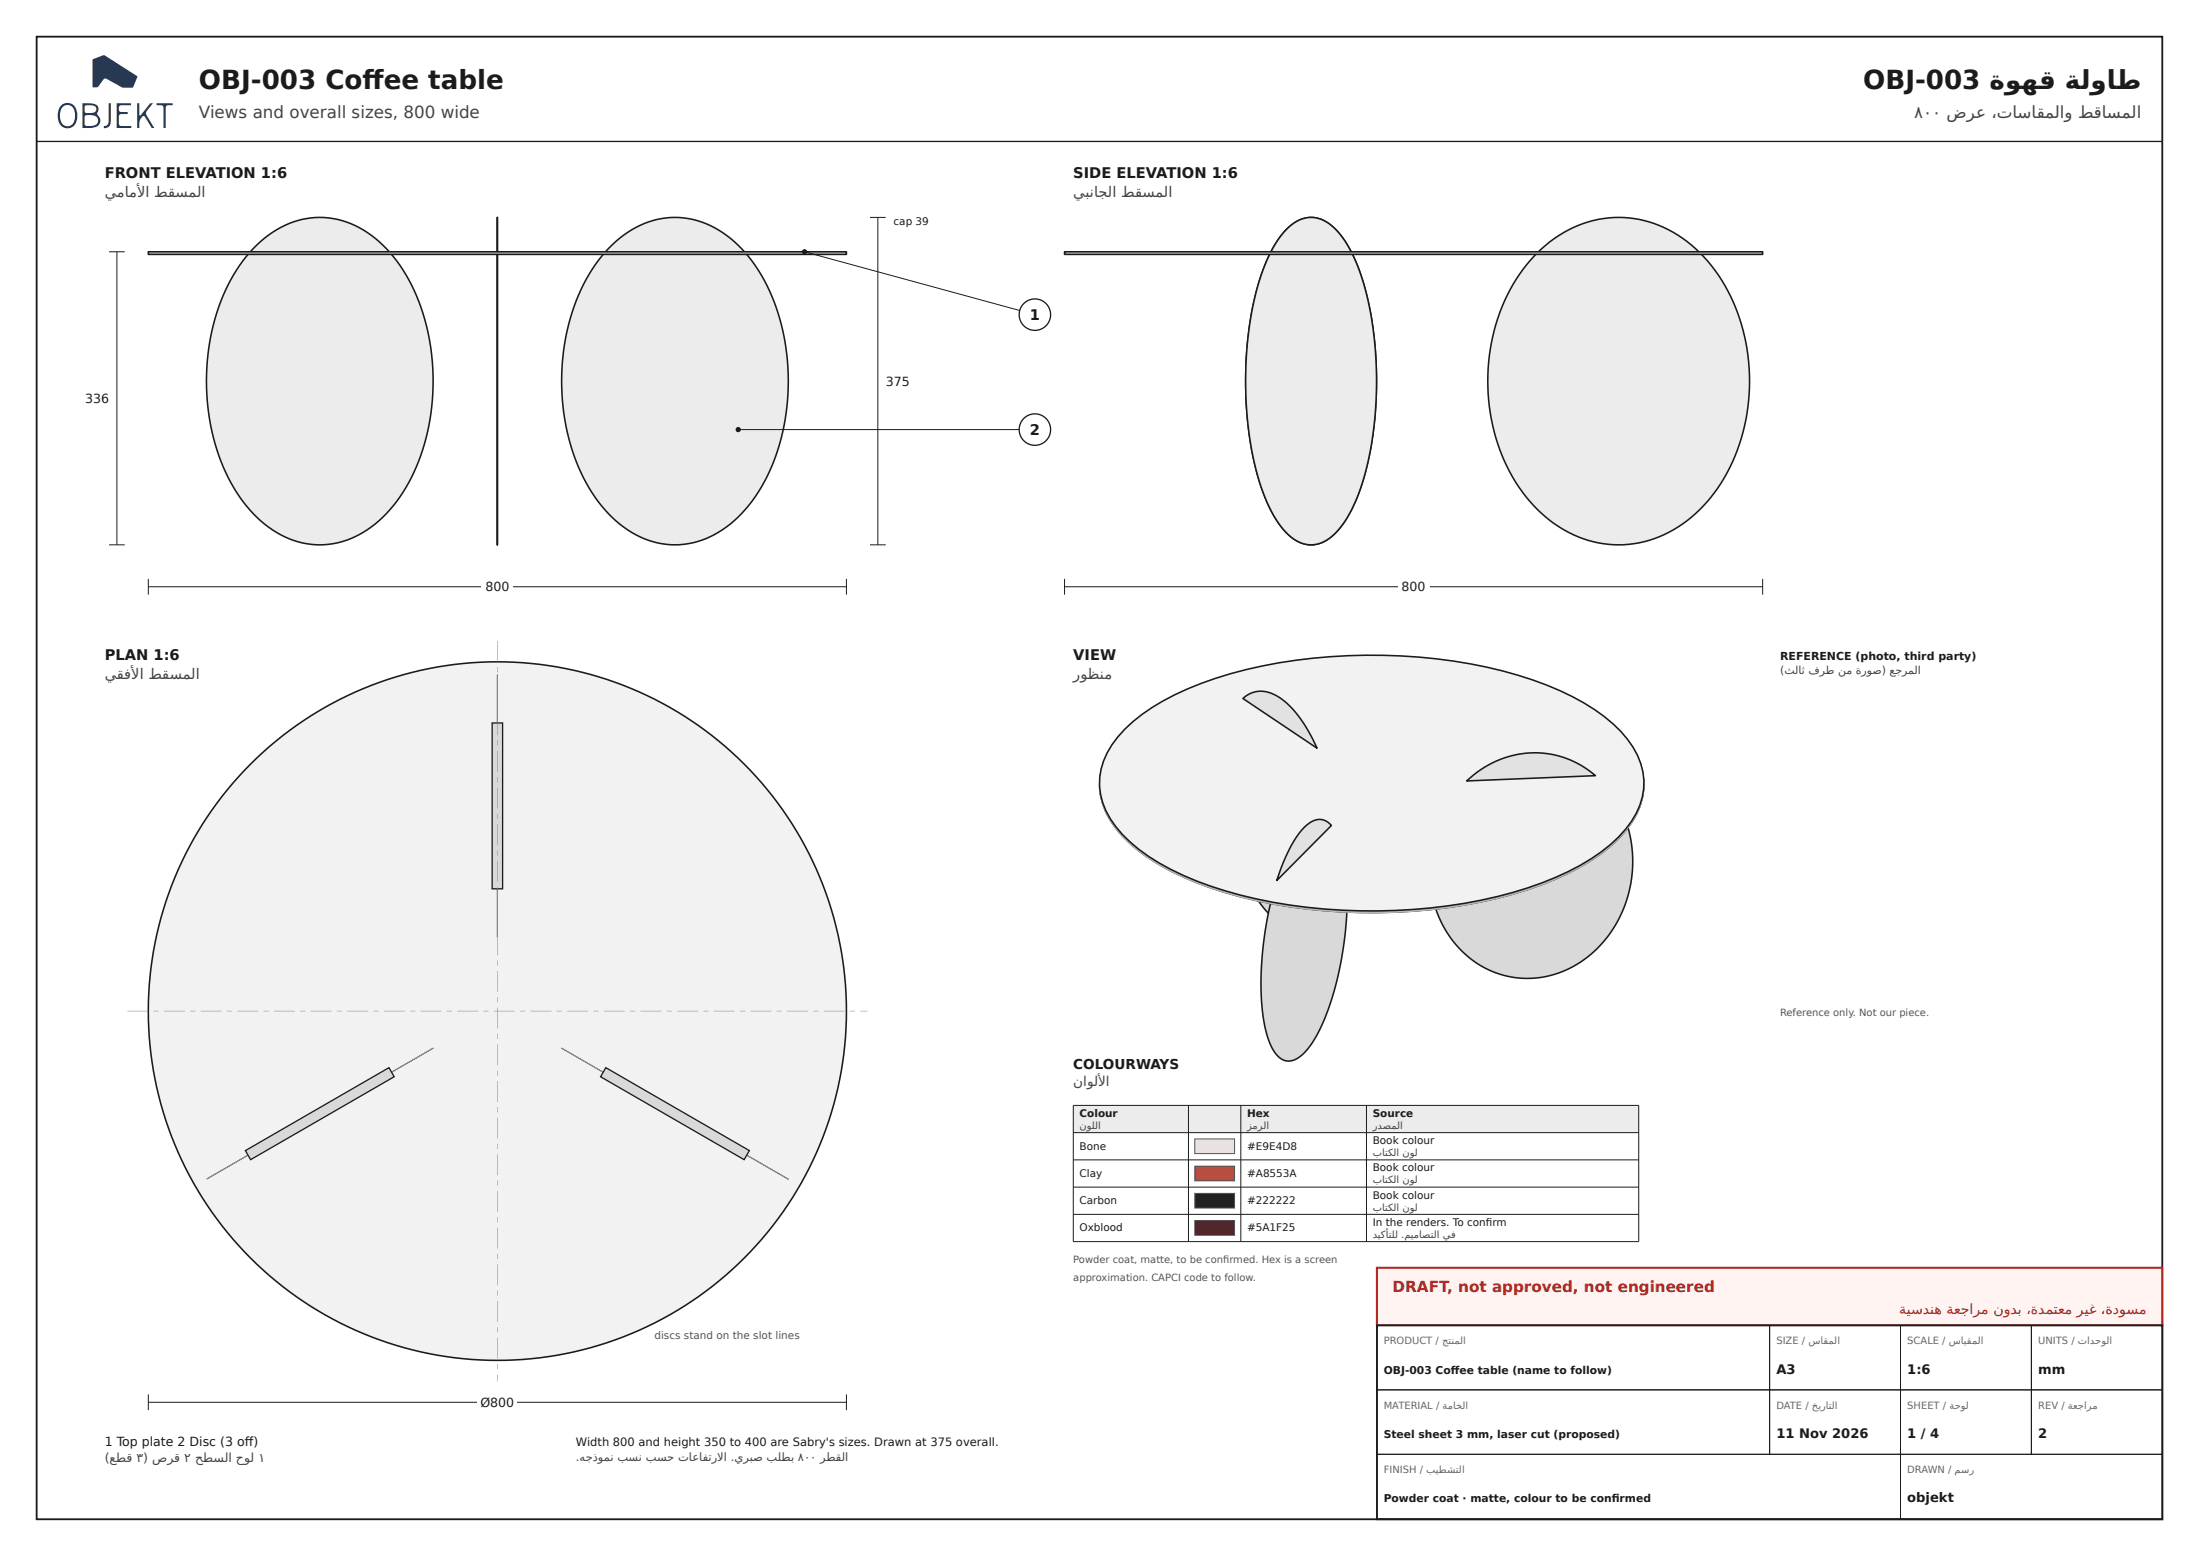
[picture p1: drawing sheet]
<svg xmlns="http://www.w3.org/2000/svg" width="420mm" height="297mm" viewBox="0 0 420 297" stroke-linecap="round" stroke-linejoin="round" font-family="sans-serif">
<path d="M7 7h406v283h-406z" fill="none" stroke="#1b1b1b" stroke-width=".35"/>
<path d="M17.7 11.4l2-.9 .3 .1 6.2 4-.8 2.1h-2l-3.2-1.7-.4 .1-1.1 1.5-.9 .1-.1-.2zM11.8 20.6a2.86 2.86 0 0 0 .3 3.3 1.39 1.39 0 0 0 2.2-1.2 2.12 2.12 0 0 0-1-2.6 1.31 1.31 0 0 0-1.5 .5zM11.5 20.3a1.8 1.8 0 0 1 2-.6 1.8 1.8 0 0 1 1.2 1.7 2.49 2.49 0 0 1-1.3 3 1.82 1.82 0 0 1-2.3-1.6 3.3 3.3 0 0 1 .4-2.5zM16.2 22.1v1.8a2.21 2.21 0 0 0 2.5-.5 1.01 1.01 0 0 0-1-1.4 1.76 1.76 0 0 0-1.5 .1zM16.2 20.2v1.2l.8 .2a1.08 1.08 0 0 0 1.4-.8 .74 .74 0 0 0-.9-.7h-.9zM15.7 19.7a4.2 4.2 0 0 1 2.8 .4 1.4 1.4 0 0 1 0 1.6l.1 .2a1.38 1.38 0 0 1 .5 1.6 1.38 1.38 0 0 1-1.4 .9h-2zM20.8 19.7h.4v3.4a1.16 1.16 0 0 1-1.4 1.4v-.4l.7-.2 .2-.3zM22.3 19.7h2.7v.4h-1.8a.67 .67 0 0 0-.5 .6 .67 .67 0 0 0 .5 .7h1.2v.4h-1.2l-.4 .2v1.8l.4 .3h1.9v.3h-2.8zM26.2 19.7h.4l.1 2.4 2-2.4h.5l-1.1 1.4-.2 .5 1.6 2.8h-.5l-1.3-2-.3-.3-.3 .2-.4 .7-.1 1.4h-.4zM29.9 19.7h3.1v.4h-.9l-.4 .2-.1 4.1h-.4v-4.1l-.5-.2h-.8z" fill-rule="evenodd" fill="#263a5a"/>
<path d="M7 27h406" fill="none" stroke="#1b1b1b" stroke-width=".25"/>
<path d="M95 41.5v62.5z" fill="none" stroke="#1b1b1b" stroke-width=".3"/>
<path d="M48.3 47.5a17.1 17.1 0 0 1 15.3-5.8 20.5 20.5 0 0 1 13.4 9.8 42 42 0 0 1 4.4 32.1 30.4 30.4 0 0 1-10.5 17 16 16 0 0 1-20.4-.6 32 32 0 0 1-10.3-18.8 41.8 41.8 0 0 1 5-29.7l1.2-1.7z" fill="#ececec"/>
<path d="M48.3 47.5a17.1 17.1 0 0 1 15.3-5.8 20.5 20.5 0 0 1 13.4 9.8 42 42 0 0 1 4.4 32.1 30.4 30.4 0 0 1-10.5 17 16 16 0 0 1-20.4-.6 32 32 0 0 1-10.3-18.8 41.8 41.8 0 0 1 5-29.7l1.2-1.7z" fill="none" stroke="#1b1b1b" stroke-width=".3"/>
<path d="M116.9 46.8a16.4 16.4 0 0 1 17.1-4.4 23.2 23.2 0 0 1 12.4 12 42.6 42.6 0 0 1-1 38.6 21.3 21.3 0 0 1-13.1 10.6 16.6 16.6 0 0 1-15.4-4.9 34.5 34.5 0 0 1-9.4-21.1 40.7 40.7 0 0 1 6.1-26.9l1.3-1.7z" fill="#ececec"/>
<path d="M116.9 46.8a16.4 16.4 0 0 1 17.1-4.4 23.2 23.2 0 0 1 12.4 12 42.6 42.6 0 0 1-1 38.6 21.3 21.3 0 0 1-13.1 10.6 16.6 16.6 0 0 1-15.4-4.9 34.5 34.5 0 0 1-9.4-21.1 40.7 40.7 0 0 1 6.1-26.9l1.3-1.7z" fill="none" stroke="#1b1b1b" stroke-width=".3"/>
<path d="M28.3 48.1h133.4v.5h-133.4z" fill="#cfcfcf"/>
<path d="M28.3 48.1h133.4v.5h-133.4z" fill="none" stroke="#1b1b1b" stroke-width=".3"/>
<path d="M28.3 112h133.4M28.3 110.5v3M161.7 110.5v3" fill="none" stroke="#1b1b1b" stroke-width=".19"/>
<path d="M92 110.2h6v3.4h-6z" fill="#fff"/>
<path d="M20.8 48.1h3M22.3 48.1v55.9M153.7 48.1l44 12M166.2 41.5h3M167.7 41.5v62.5M20.8 104h3M166.2 104h3" fill="none" stroke="#1b1b1b" stroke-width=".19"/>
<circle cx="153.7" cy="48.1" r=".5" fill="#1b1b1b"/>
<circle cx="197.7" cy="60.1" r="3" fill="#fff"/>
<circle cx="197.7" cy="60.1" r="3" fill="none" stroke="#1b1b1b" stroke-width=".25"/>
<path d="M141 82h56.7" fill="none" stroke="#1b1b1b" stroke-width=".19"/>
<circle cx="141" cy="82" r=".5" fill="#1b1b1b"/>
<circle cx="197.7" cy="82" r="3" fill="#fff"/>
<circle cx="197.7" cy="82" r="3" fill="none" stroke="#1b1b1b" stroke-width=".25"/>
<circle cx="95" cy="193" r="66.7" fill="#f2f2f2"/>
<circle cx="95" cy="193" r="66.7" fill="none" stroke="#1b1b1b" stroke-width=".3"/>
<path d="M95 128.8v50z" fill="none" stroke="#888" stroke-width=".2"/>
<path d="M94 138h2v31.7h-2z" fill="#d9d9d9"/>
<path d="M94 138h2v31.7h-2z" fill="none" stroke="#1b1b1b" stroke-width=".25"/>
<path d="M39.4 225.1l43.3-25z" fill="none" stroke="#888" stroke-width=".2"/>
<path d="M46.9 219.6l27.4-15.8 1 1.7-27.4 15.9z" fill="#d9d9d9"/>
<path d="M46.9 219.6l27.4-15.8 1 1.7-27.4 15.9z" fill="none" stroke="#1b1b1b" stroke-width=".25"/>
<path d="M107.3 200.1l43.3 25z" fill="none" stroke="#888" stroke-width=".2"/>
<path d="M115.7 203.8l27.4 15.8-1 1.8-27.4-15.9z" fill="#d9d9d9"/>
<path d="M115.7 203.8l27.4 15.8-1 1.8-27.4-15.9z" fill="none" stroke="#1b1b1b" stroke-width=".25"/>
<g fill="#888">
<path d="M24.3 192.9h4v.1h-4zM29.3 192.9h1v.1h-1zM31.3 192.9h4v.1h-4zM36.3 192.9h1v.1h-1zM38.3 192.9h4v.1h-4zM43.3 192.9h1v.1h-1zM45.3 192.9h4v.1h-4zM50.3 192.9h1v.1h-1zM52.3 192.9h4v.1h-4zM57.3 192.9h1v.1h-1zM59.3 192.9h4v.1h-4zM64.3 192.9h1v.1h-1zM66.3 192.9h4v.1h-4zM71.3 192.9h1v.1h-1zM73.3 192.9h4v.1h-4zM78.3 192.9h1v.1h-1zM80.3 192.9h4v.1h-4zM85.3 192.9h1v.1h-1zM87.3 192.9h4v.1h-4zM92.3 192.9h1v.1h-1zM94.3 192.9h4v.1h-4zM99.3 192.9h1v.1h-1zM101.3 192.9h4v.1h-4zM106.3 192.9h1v.1h-1zM108.3 192.9h4v.1h-4zM113.3 192.9h1v.1h-1zM115.3 192.9h4v.1h-4zM120.3 192.9h1v.1h-1zM122.3 192.9h4v.1h-4zM127.3 192.9h1v.1h-1zM129.3 192.9h4v.1h-4zM134.3 192.9h1v.1h-1zM136.3 192.9h4v.1h-4zM141.3 192.9h1v.1h-1zM143.3 192.9h4v.1h-4zM148.3 192.9h1v.1h-1zM150.3 192.9h4v.1h-4zM155.3 192.9h1v.1h-1zM157.3 192.9h4v.1h-4zM162.3 192.9h1v.1h-1zM164.3 192.9h1.4v.1h-1.4z"/>
<path d="M94.9 122.3h.1v4h-.1zM94.9 127.3h.1v1h-.1zM94.9 129.3h.1v4h-.1zM94.9 134.3h.1v1h-.1zM94.9 136.3h.1v4h-.1zM94.9 141.3h.1v1h-.1zM94.9 143.3h.1v4h-.1zM94.9 148.3h.1v1h-.1zM94.9 150.3h.1v4h-.1zM94.9 155.3h.1v1h-.1zM94.9 157.3h.1v4h-.1zM94.9 162.3h.1v1h-.1zM94.9 164.3h.1v4h-.1zM94.9 169.3h.1v1h-.1zM94.9 171.3h.1v4h-.1zM94.9 176.3h.1v1h-.1zM94.9 178.3h.1v4h-.1zM94.9 183.3h.1v1h-.1zM94.9 185.3h.1v4h-.1zM94.9 190.3h.1v1h-.1zM94.9 192.3h.1v4h-.1zM94.9 197.3h.1v1h-.1zM94.9 199.3h.1v4h-.1zM94.9 204.3h.1v1h-.1zM94.9 206.3h.1v4h-.1zM94.9 211.3h.1v1h-.1zM94.9 213.3h.1v4h-.1zM94.9 218.3h.1v1h-.1zM94.9 220.3h.1v4h-.1zM94.9 225.3h.1v1h-.1zM94.9 227.3h.1v4h-.1zM94.9 232.3h.1v1h-.1zM94.9 234.3h.1v4h-.1zM94.9 239.3h.1v1h-.1zM94.9 241.3h.1v4h-.1zM94.9 246.3h.1v1h-.1zM94.9 248.3h.1v4h-.1zM94.9 253.3h.1v1h-.1zM94.9 255.3h.1v4h-.1zM94.9 260.3h.1v1h-.1zM94.9 262.3h.1v1.4h-.1z"/>
</g>
<path d="M28.3 267.7h133.4M28.3 266.2v3M161.7 266.2v3" fill="none" stroke="#1b1b1b" stroke-width=".19"/>
<path d="M91.3 265.9h7.4v3.3h-7.4z" fill="#fff"/>
<path d="M245.6 43.9a6 6 0 0 1 7.3-1.8 15 15 0 0 1 6 7.7 61.9 61.9 0 0 1 4 25.4 56.7 56.7 0 0 1-4.4 21.3 14.4 14.4 0 0 1-5.6 6.9 5.7 5.7 0 0 1-6.8-1.3 25.6 25.6 0 0 1-6.1-12 71.4 71.4 0 0 1 .9-37.6 23.4 23.4 0 0 1 4.7-8.6z" fill="#ececec"/>
<path d="M245.6 43.9a6 6 0 0 1 7.3-1.8 15 15 0 0 1 6 7.7 61.9 61.9 0 0 1 4 25.4 56.7 56.7 0 0 1-4.4 21.3 14.4 14.4 0 0 1-5.6 6.9 5.7 5.7 0 0 1-6.8-1.3 25.6 25.6 0 0 1-6.1-12 71.4 71.4 0 0 1 .9-37.6 23.4 23.4 0 0 1 4.7-8.6z" fill="none" stroke="#1b1b1b" stroke-width=".3"/>
<path d="M293.7 48.2a21.2 21.2 0 0 1 23.2-5.2 27.8 27.8 0 0 1 15 16.7 37.4 37.4 0 0 1-4.4 34.3 22.7 22.7 0 0 1-20.3 9.9 24 24 0 0 1-17.7-11.8 37.5 37.5 0 0 1 .7-39.6l1.3-1.8z" fill="#ececec"/>
<path d="M293.7 48.2a21.2 21.2 0 0 1 23.2-5.2 27.8 27.8 0 0 1 15 16.7 37.4 37.4 0 0 1-4.4 34.3 22.7 22.7 0 0 1-20.3 9.9 24 24 0 0 1-17.7-11.8 37.5 37.5 0 0 1 .7-39.6l1.3-1.8z" fill="none" stroke="#1b1b1b" stroke-width=".3"/>
<path d="M245.6 43.9a6 6 0 0 1 7.3-1.8 15 15 0 0 1 6 7.7 61.9 61.9 0 0 1 4 25.4 56.7 56.7 0 0 1-4.4 21.3 14.4 14.4 0 0 1-5.6 6.9 5.7 5.7 0 0 1-6.8-1.3 25.6 25.6 0 0 1-6.1-12 71.4 71.4 0 0 1 .9-37.6 23.4 23.4 0 0 1 4.7-8.6z" fill="#ececec"/>
<path d="M245.6 43.9a6 6 0 0 1 7.3-1.8 15 15 0 0 1 6 7.7 61.9 61.9 0 0 1 4 25.4 56.7 56.7 0 0 1-4.4 21.3 14.4 14.4 0 0 1-5.6 6.9 5.7 5.7 0 0 1-6.8-1.3 25.6 25.6 0 0 1-6.1-12 71.4 71.4 0 0 1 .9-37.6 23.4 23.4 0 0 1 4.7-8.6z" fill="none" stroke="#1b1b1b" stroke-width=".3"/>
<path d="M203.3 48.1h133.4v.5h-133.4z" fill="#cfcfcf"/>
<path d="M203.3 48.1h133.4v.5h-133.4z" fill="none" stroke="#1b1b1b" stroke-width=".3"/>
<path d="M203.3 112h133.4M203.3 110.5v3M336.7 110.5v3" fill="none" stroke="#1b1b1b" stroke-width=".19"/>
<path d="M267 110.2h6v3.4h-6z" fill="#fff"/>
<path d="M237.2 133.5l.2-.2 14.2 9.5a47.1 47.1 0 0 1 3.5 25.7 12.6 12.6 0 0 1-4.1 8 5.4 5.4 0 0 1-6.5-.3 23.6 23.6 0 0 1-7.6-10.8 46 46 0 0 1-2.9-25.2 13.8 13.8 0 0 1 3.2-6.7z" fill="#d9d9d9"/>
<path d="M237.2 133.5l.2-.2 14.2 9.5a47.1 47.1 0 0 1 3.5 25.7 12.6 12.6 0 0 1-4.1 8 5.4 5.4 0 0 1-6.5-.3 23.6 23.6 0 0 1-7.6-10.8 46 46 0 0 1-2.9-25.2 13.8 13.8 0 0 1 3.2-6.7z" fill="none" stroke="#1b1b1b" stroke-width=".3"/>
<path d="M279.8 149.4l.3-.3 24.6-1a22.6 22.6 0 0 1 5 26.2 20 20 0 0 1-19.6 12.4 19.1 19.1 0 0 1-16.4-14.9 23.7 23.7 0 0 1 6.1-22.4z" fill="#d9d9d9"/>
<path d="M279.8 149.4l.3-.3 24.6-1a22.6 22.6 0 0 1 5 26.2 20 20 0 0 1-19.6 12.4 19.1 19.1 0 0 1-16.4-14.9 23.7 23.7 0 0 1 6.1-22.4z" fill="none" stroke="#1b1b1b" stroke-width=".3"/>
<path d="M254.3 157.6a15.3 15.3 0 0 1 2.7 8 63.1 63.1 0 0 1-4.8 30.6l-.3 .6a11.2 11.2 0 0 1-4.7 5.5 3.1 3.1 0 0 1-3.9-1.7 23.9 23.9 0 0 1-2.4-11.2 68.1 68.1 0 0 1 3-21.3z" fill="#d9d9d9"/>
<path d="M254.3 157.6a15.3 15.3 0 0 1 2.7 8 63.1 63.1 0 0 1-4.8 30.6l-.3 .6a11.2 11.2 0 0 1-4.7 5.5 3.1 3.1 0 0 1-3.9-1.7 23.9 23.9 0 0 1-2.4-11.2 68.1 68.1 0 0 1 3-21.3z" fill="none" stroke="#1b1b1b" stroke-width=".3"/>
<path d="M214.9 139.5a44 44 0 0 1 17.3-9.7 103.4 103.4 0 0 1 57.7-.6 47.8 47.8 0 0 1 18.2 9.3 16.1 16.1 0 0 1 5.9 10.8 14.3 14.3 0 0 1-4.9 10.8 44 44 0 0 1-17.3 9.7 102.7 102.7 0 0 1-60.6-.3 41.9 41.9 0 0 1-16.8-9.9 13.5 13.5 0 0 1-4.1-12.4 16 16 0 0 1 4.6-7.7z" fill="#bdbdbd"/>
<path d="M214.9 139.5a44 44 0 0 1 17.3-9.7 103.4 103.4 0 0 1 57.7-.6 47.8 47.8 0 0 1 18.2 9.3 16.1 16.1 0 0 1 5.9 10.8 14.3 14.3 0 0 1-4.9 10.8 44 44 0 0 1-17.3 9.7 102.7 102.7 0 0 1-60.6-.3 41.9 41.9 0 0 1-16.8-9.9 13.5 13.5 0 0 1-4.1-12.4 16 16 0 0 1 4.6-7.7z" fill="none" stroke="#1b1b1b" stroke-width=".25"/>
<path d="M214.9 139.2l1.5-1.5v.4l-1.5 1.4z" fill="#bdbdbd"/>
<path d="M214.9 139.2l1.5-1.5v.4l-1.5 1.4z" fill="none" stroke="#bdbdbd" stroke-width=".19"/>
<path d="M214.9 139.2v.3l-1.4 1.5v-.4z" fill="#bdbdbd"/>
<path d="M214.9 139.2v.3l-1.4 1.5v-.4z" fill="none" stroke="#bdbdbd" stroke-width=".19"/>
<path d="M213.5 140.6v.4l-1.1 1.5v-.4z" fill="#bdbdbd"/>
<path d="M213.5 140.6v.4l-1.1 1.5v-.4z" fill="none" stroke="#bdbdbd" stroke-width=".19"/>
<path d="M212.4 142.1v.4l-.9 1.5v-.3z" fill="#bdbdbd"/>
<path d="M212.4 142.1v.4l-.9 1.5v-.3z" fill="none" stroke="#bdbdbd" stroke-width=".19"/>
<path d="M211.5 143.7v.3l-.7 1.6v-.4z" fill="#bdbdbd"/>
<path d="M211.5 143.7v.3l-.7 1.6v-.4z" fill="none" stroke="#bdbdbd" stroke-width=".19"/>
<path d="M210.8 145.2l-.5 2z" fill="#bdbdbd"/>
<path d="M210.8 145.2l-.5 2z" fill="none" stroke="#bdbdbd" stroke-width=".19"/>
<path d="M210.3 146.8l-.3 1.9z" fill="#bdbdbd"/>
<path d="M210.3 146.8l-.3 1.9z" fill="none" stroke="#bdbdbd" stroke-width=".19"/>
<path d="M210 148.4v1.9z" fill="#bdbdbd"/>
<path d="M210 148.4v1.9z" fill="none" stroke="#bdbdbd" stroke-width=".19"/>
<path d="M210 150l.2 1.9z" fill="#bdbdbd"/>
<path d="M210 150l.2 1.9z" fill="none" stroke="#bdbdbd" stroke-width=".19"/>
<path d="M210.2 151.6l.4 1.9z" fill="#bdbdbd"/>
<path d="M210.2 151.6l.4 1.9z" fill="none" stroke="#bdbdbd" stroke-width=".19"/>
<path d="M210.6 153.2l.6 1.6v.3l-.6-1.6z" fill="#bdbdbd"/>
<path d="M210.6 153.2l.6 1.6v.3l-.6-1.6z" fill="none" stroke="#bdbdbd" stroke-width=".19"/>
<path d="M211.2 154.8l.9 1.5v.3l-.9-1.5z" fill="#bdbdbd"/>
<path d="M211.2 154.8l.9 1.5v.3l-.9-1.5z" fill="none" stroke="#bdbdbd" stroke-width=".19"/>
<path d="M212.1 156.3l1 1.5v.4l-1-1.6z" fill="#bdbdbd"/>
<path d="M212.1 156.3l1 1.5v.4l-1-1.6z" fill="none" stroke="#bdbdbd" stroke-width=".19"/>
<path d="M213.1 157.8l1.3 1.5v.3l-1.3-1.4z" fill="#bdbdbd"/>
<path d="M213.1 157.8l1.3 1.5v.3l-1.3-1.4z" fill="none" stroke="#bdbdbd" stroke-width=".19"/>
<path d="M214.4 159.3l1.5 1.4v.4l-1.5-1.5z" fill="#bdbdbd"/>
<path d="M214.4 159.3l1.5 1.4v.4l-1.5-1.5z" fill="none" stroke="#bdbdbd" stroke-width=".19"/>
<path d="M215.9 160.7l1.6 1.4v.4l-1.6-1.4z" fill="#bdbdbd"/>
<path d="M215.9 160.7l1.6 1.4v.4l-1.6-1.4z" fill="none" stroke="#bdbdbd" stroke-width=".19"/>
<path d="M217.5 162.1l1.9 1.4v.3l-1.9-1.3z" fill="#bdbdbd"/>
<path d="M217.5 162.1l1.9 1.4v.3l-1.9-1.3z" fill="none" stroke="#bdbdbd" stroke-width=".19"/>
<path d="M219.4 163.5l2 1.3v.3l-2-1.3z" fill="#bdbdbd"/>
<path d="M219.4 163.5l2 1.3v.3l-2-1.3z" fill="none" stroke="#bdbdbd" stroke-width=".19"/>
<path d="M221.4 164.8l2.3 1.2v.3l-2.3-1.2z" fill="#bdbdbd"/>
<path d="M221.4 164.8l2.3 1.2v.3l-2.3-1.2z" fill="none" stroke="#bdbdbd" stroke-width=".19"/>
<path d="M223.7 166l2.3 1.1v.3l-2.3-1.1z" fill="#bdbdbd"/>
<path d="M223.7 166l2.3 1.1v.3l-2.3-1.1z" fill="none" stroke="#bdbdbd" stroke-width=".19"/>
<path d="M226 167.1l2.6 1.1v.3l-2.6-1.1z" fill="#bdbdbd"/>
<path d="M226 167.1l2.6 1.1v.3l-2.6-1.1z" fill="none" stroke="#bdbdbd" stroke-width=".19"/>
<path d="M228.6 168.2l2.6 1v.3l-2.6-1z" fill="#bdbdbd"/>
<path d="M228.6 168.2l2.6 1v.3l-2.6-1z" fill="none" stroke="#bdbdbd" stroke-width=".19"/>
<path d="M231.2 169.2l2.9 .9v.3l-2.9-.9z" fill="#bdbdbd"/>
<path d="M231.2 169.2l2.9 .9v.3l-2.9-.9z" fill="none" stroke="#bdbdbd" stroke-width=".19"/>
<path d="M234.1 170.1l2.9 .8v.3l-2.9-.8z" fill="#bdbdbd"/>
<path d="M234.1 170.1l2.9 .8v.3l-2.9-.8z" fill="none" stroke="#bdbdbd" stroke-width=".19"/>
<path d="M237 170.9l3 .7v.3l-3-.7z" fill="#bdbdbd"/>
<path d="M237 170.9l3 .7v.3l-3-.7z" fill="none" stroke="#bdbdbd" stroke-width=".19"/>
<path d="M240 171.6l3.1 .6v.4l-3.1-.7z" fill="#bdbdbd"/>
<path d="M240 171.6l3.1 .6v.4l-3.1-.7z" fill="none" stroke="#bdbdbd" stroke-width=".19"/>
<path d="M243.1 172.2l3.3 .6v.3l-3.3-.5z" fill="#bdbdbd"/>
<path d="M243.1 172.2l3.3 .6v.3l-3.3-.5z" fill="none" stroke="#bdbdbd" stroke-width=".19"/>
<path d="M246.4 172.8l3.2 .4v.3l-3.2-.4z" fill="#bdbdbd"/>
<path d="M246.4 172.8l3.2 .4v.3l-3.2-.4z" fill="none" stroke="#bdbdbd" stroke-width=".19"/>
<path d="M249.6 173.2l3.4 .3v.4l-3.4-.4z" fill="#bdbdbd"/>
<path d="M249.6 173.2l3.4 .3v.4l-3.4-.4z" fill="none" stroke="#bdbdbd" stroke-width=".19"/>
<path d="M253 173.5l3.3 .2v.4l-3.3-.2z" fill="#bdbdbd"/>
<path d="M253 173.5l3.3 .2v.4l-3.3-.2z" fill="none" stroke="#bdbdbd" stroke-width=".19"/>
<path d="M256.3 173.7l3.4 .2v.3l-3.4-.1z" fill="#bdbdbd"/>
<path d="M256.3 173.7l3.4 .2v.3l-3.4-.1zM259.7 173.9h3.4v.3h-3.4zM263.1 173.9l3.4-.1v.3l-3.4 .1z" fill="none" stroke="#bdbdbd" stroke-width=".19"/>
<path d="M259.7 174h3.4" fill="none" stroke="#bdbdbd" stroke-width=".37"/>
<path d="M263.1 174h3.4" fill="none" stroke="#bdbdbd" stroke-width=".44"/>
<path d="M266.5 173.8l3.4-.2v.3l-3.4 .2z" fill="#bdbdbd"/>
<path d="M266.5 173.8l3.4-.2v.3l-3.4 .2z" fill="none" stroke="#bdbdbd" stroke-width=".19"/>
<path d="M269.9 173.6l3.3-.3v.3l-3.3 .3z" fill="#bdbdbd"/>
<path d="M269.9 173.6l3.3-.3v.3l-3.3 .3z" fill="none" stroke="#bdbdbd" stroke-width=".19"/>
<path d="M273.2 173.3l3.3-.4v.4l-3.3 .3z" fill="#bdbdbd"/>
<path d="M273.2 173.3l3.3-.4v.4l-3.3 .3z" fill="none" stroke="#bdbdbd" stroke-width=".19"/>
<path d="M276.5 172.9l3.3-.5v.4l-3.3 .5z" fill="#bdbdbd"/>
<path d="M276.5 172.9l3.3-.5v.4l-3.3 .5z" fill="none" stroke="#bdbdbd" stroke-width=".19"/>
<path d="M279.8 172.4l3.1-.6v.4l-3.1 .6z" fill="#bdbdbd"/>
<path d="M279.8 172.4l3.1-.6v.4l-3.1 .6z" fill="none" stroke="#bdbdbd" stroke-width=".19"/>
<path d="M282.9 171.8l3.1-.7v.4l-3.1 .7z" fill="#bdbdbd"/>
<path d="M282.9 171.8l3.1-.7v.4l-3.1 .7z" fill="none" stroke="#bdbdbd" stroke-width=".19"/>
<path d="M286 171.1l3-.8v.4l-3 .8z" fill="#bdbdbd"/>
<path d="M286 171.1l3-.8v.4l-3 .8z" fill="none" stroke="#bdbdbd" stroke-width=".19"/>
<path d="M289 170.3l2.8-.8v.3l-2.8 .9z" fill="#bdbdbd"/>
<path d="M289 170.3l2.8-.8v.3l-2.8 .9z" fill="none" stroke="#bdbdbd" stroke-width=".19"/>
<path d="M291.8 169.5l2.7-1v.4l-2.7 .9z" fill="#bdbdbd"/>
<path d="M291.8 169.5l2.7-1v.4l-2.7 .9z" fill="none" stroke="#bdbdbd" stroke-width=".19"/>
<path d="M294.5 168.5l2.6-1v.3l-2.6 1.1z" fill="#bdbdbd"/>
<path d="M294.5 168.5l2.6-1v.3l-2.6 1.1z" fill="none" stroke="#bdbdbd" stroke-width=".19"/>
<path d="M297.1 167.5l2.5-1.1v.3l-2.5 1.1z" fill="#bdbdbd"/>
<path d="M297.1 167.5l2.5-1.1v.3l-2.5 1.1z" fill="none" stroke="#bdbdbd" stroke-width=".19"/>
<path d="M299.6 166.4l2.2-1.2v.3l-2.2 1.2z" fill="#bdbdbd"/>
<path d="M299.6 166.4l2.2-1.2v.3l-2.2 1.2z" fill="none" stroke="#bdbdbd" stroke-width=".19"/>
<path d="M301.8 165.2l2.1-1.3v.3l-2.1 1.3z" fill="#bdbdbd"/>
<path d="M301.8 165.2l2.1-1.3v.3l-2.1 1.3z" fill="none" stroke="#bdbdbd" stroke-width=".19"/>
<path d="M303.9 163.9l2-1.3v.3l-2 1.3z" fill="#bdbdbd"/>
<path d="M303.9 163.9l2-1.3v.3l-2 1.3z" fill="none" stroke="#bdbdbd" stroke-width=".19"/>
<path d="M305.9 162.6l1.7-1.4v.4l-1.7 1.3z" fill="#bdbdbd"/>
<path d="M305.9 162.6l1.7-1.4v.4l-1.7 1.3z" fill="none" stroke="#bdbdbd" stroke-width=".19"/>
<path d="M307.6 161.2l1.5-1.4v.3l-1.5 1.5z" fill="#bdbdbd"/>
<path d="M307.6 161.2l1.5-1.4v.3l-1.5 1.5z" fill="none" stroke="#bdbdbd" stroke-width=".19"/>
<path d="M310.5 158.3v.4l-1.4 1.4v-.3z" fill="#bdbdbd"/>
<path d="M310.5 158.3v.4l-1.4 1.4v-.3z" fill="none" stroke="#bdbdbd" stroke-width=".19"/>
<path d="M311.6 156.8v.4l-1.1 1.5v-.4z" fill="#bdbdbd"/>
<path d="M311.6 156.8v.4l-1.1 1.5v-.4z" fill="none" stroke="#bdbdbd" stroke-width=".19"/>
<path d="M312.5 155.3v.3l-.9 1.6v-.4z" fill="#bdbdbd"/>
<path d="M312.5 155.3v.3l-.9 1.6v-.4z" fill="none" stroke="#bdbdbd" stroke-width=".19"/>
<path d="M313.2 153.7v.4l-.7 1.5v-.3z" fill="#bdbdbd"/>
<path d="M313.2 153.7v.4l-.7 1.5v-.3z" fill="none" stroke="#bdbdbd" stroke-width=".19"/>
<path d="M313.7 152.1l-.5 2z" fill="#bdbdbd"/>
<path d="M313.7 152.1l-.5 2z" fill="none" stroke="#bdbdbd" stroke-width=".19"/>
<path d="M313.9 150.5l-.2 2z" fill="#bdbdbd"/>
<path d="M313.9 150.5l-.2 2z" fill="none" stroke="#bdbdbd" stroke-width=".19"/>
<path d="M314 148.9l-.1 2z" fill="#bdbdbd"/>
<path d="M314 148.9l-.1 2z" fill="none" stroke="#bdbdbd" stroke-width=".19"/>
<path d="M313.8 147.3l.2 2z" fill="#bdbdbd"/>
<path d="M313.8 147.3l.2 2z" fill="none" stroke="#bdbdbd" stroke-width=".19"/>
<path d="M313.4 145.8l.4 1.9z" fill="#bdbdbd"/>
<path d="M313.4 145.8l.4 1.9z" fill="none" stroke="#bdbdbd" stroke-width=".19"/>
<path d="M312.8 144.2l.6 1.6v.3l-.6-1.6z" fill="#bdbdbd"/>
<path d="M312.8 144.2l.6 1.6v.3l-.6-1.6z" fill="none" stroke="#bdbdbd" stroke-width=".19"/>
<path d="M311.9 142.6l.9 1.6v.3l-.9-1.5z" fill="#bdbdbd"/>
<path d="M311.9 142.6l.9 1.6v.3l-.9-1.5z" fill="none" stroke="#bdbdbd" stroke-width=".19"/>
<path d="M310.9 141.1l1 1.5v.4l-1-1.5z" fill="#bdbdbd"/>
<path d="M310.9 141.1l1 1.5v.4l-1-1.5z" fill="none" stroke="#bdbdbd" stroke-width=".19"/>
<path d="M309.6 139.6l1.3 1.5v.4l-1.3-1.5z" fill="#bdbdbd"/>
<path d="M309.6 139.6l1.3 1.5v.4l-1.3-1.5z" fill="none" stroke="#bdbdbd" stroke-width=".19"/>
<path d="M308.1 138.2l1.5 1.4v.4l-1.5-1.5z" fill="#bdbdbd"/>
<path d="M308.1 138.2l1.5 1.4v.4l-1.5-1.5z" fill="none" stroke="#bdbdbd" stroke-width=".19"/>
<path d="M214.9 139.2a43.7 43.7 0 0 1 17.3-9.7 103.4 103.4 0 0 1 57.7-.6 47.6 47.6 0 0 1 18.2 9.3 16.1 16.1 0 0 1 5.9 10.7 14.3 14.3 0 0 1-4.9 10.9 43.7 43.7 0 0 1-17.3 9.7 103.4 103.4 0 0 1-57.7 .6 47.6 47.6 0 0 1-18.2-9.4 16.1 16.1 0 0 1-5.9-10.7 14.3 14.3 0 0 1 4.9-10.8z" fill="#f2f2f2"/>
<path d="M214.9 139.2a43.7 43.7 0 0 1 17.3-9.7 103.4 103.4 0 0 1 57.7-.6 47.6 47.6 0 0 1 18.2 9.3 16.1 16.1 0 0 1 5.9 10.7 14.3 14.3 0 0 1-4.9 10.9 43.7 43.7 0 0 1-17.3 9.7 103.4 103.4 0 0 1-57.7 .6 47.6 47.6 0 0 1-18.2-9.4 16.1 16.1 0 0 1-5.9-10.7 14.3 14.3 0 0 1 4.9-10.8z" fill="none" stroke="#1b1b1b" stroke-width=".3"/>
<path d="M237.4 133.3a5.3 5.3 0 0 1 7.1-.1 22.8 22.8 0 0 1 7.1 9.6z" fill="#e2e2e2"/>
<path d="M237.4 133.3a5.3 5.3 0 0 1 7.1-.1 22.8 22.8 0 0 1 7.1 9.6z" fill="none" stroke="#1b1b1b" stroke-width=".3"/>
<path d="M249.1 157.9a3.6 3.6 0 0 1 4-1.3l1.2 1-10.4 10.5a26.8 26.8 0 0 1 5.2-10.2z" fill="#e2e2e2"/>
<path d="M249.1 157.9a3.6 3.6 0 0 1 4-1.3l1.2 1-10.4 10.5a26.8 26.8 0 0 1 5.2-10.2z" fill="none" stroke="#1b1b1b" stroke-width=".3"/>
<path d="M280.1 149.1a18 18 0 0 1 24.6-1z" fill="#e2e2e2"/>
<path d="M280.1 149.1a18 18 0 0 1 24.6-1z" fill="none" stroke="#1b1b1b" stroke-width=".3"/>
<path d="M205 211h108v5.2h-108z" fill="#ececec"/>
<path d="M205 211h108M205 216.2h108" fill="none" stroke="#1b1b1b" stroke-width=".19"/>
<path d="M228.2 217.4h7.6v2.8h-7.6z" fill="#e9e4d8"/>
<path d="M228.2 217.4h7.6v2.8h-7.6z" fill="none" stroke="#555" stroke-width=".19"/>
<path d="M205 221.4h108" fill="none" stroke="#1b1b1b" stroke-width=".19"/>
<path d="M228.2 222.6h7.6v2.8h-7.6z" fill="#a8553a"/>
<path d="M228.2 222.6h7.6v2.8h-7.6z" fill="none" stroke="#555" stroke-width=".19"/>
<path d="M205 226.6h108" fill="none" stroke="#1b1b1b" stroke-width=".19"/>
<path d="M228.2 227.8h7.6v2.8h-7.6z" fill="#222"/>
<path d="M228.2 227.8h7.6v2.8h-7.6z" fill="none" stroke="#555" stroke-width=".19"/>
<path d="M205 231.8h108" fill="none" stroke="#1b1b1b" stroke-width=".19"/>
<path d="M228.2 233h7.6v2.8h-7.6z" fill="#5a1f25"/>
<path d="M228.2 233h7.6v2.8h-7.6z" fill="none" stroke="#555" stroke-width=".19"/>
<path d="M205 211v26h108v-26M227 211v26M237 211v26M261 211v26" fill="none" stroke="#1b1b1b" stroke-width=".19"/>
<path d="M263 242h150v11h-150z" fill="#fff4f2"/>
<path d="M263 242h150v11h-150z" fill="none" stroke="#b3261e" stroke-width=".4"/>
<path d="M263 253h150v37h-150z" fill="#fff"/>
<path d="M263 253h150v37h-150z" fill="none" stroke="#1b1b1b" stroke-width=".35"/>
<path d="M263 253h75v12.3h-75zM338 253h25v12.3h-25zM363 253h25v12.3h-25zM388 253h25v12.3h-25zM263 265.3h75v12.3h-75zM263 277.6h100v12.3h-100zM338 265.3h25v12.3h-25zM363 265.3h25v12.3h-25zM363 277.6h50v12.3h-50zM388 265.3h25v12.3h-25z" fill="none" stroke="#1b1b1b" stroke-width=".19"/>
<g font-size="5" fill="#1b1b1b">
<text x="38" y="17">OBJ-003 Coff ee table</text>
<text x="355.9" y="17">OBJ-003 ةوهق ةلواط</text>
</g>
<g font-size="3.2" fill="#444">
<text x="38" y="22.5">Views and overall sizes, 800 wide</text>
<text x="365.6" y="22.5">٨٠٠ ضرع ،تاساقملاو طقاسملا</text>
</g>
<text font-size="2.9" fill="#b3261e" x="266" y="246.7">DRAFT, not approved, not engineered</text>
<g font-size="2.8" fill="#1b1b1b">
<text x="20" y="34">FRONT ELEVATION 1:6</text>
<text x="205" y="34">SIDE ELEVATION 1:6</text>
<text x="196.7" y="61.1">1</text>
<text x="196.7" y="83">2</text>
<text x="20" y="126">PLAN 1:6</text>
<text x="205" y="126">VIEW</text>
</g>
<g font-size="2.8" fill="#444">
<text x="20" y="37.6">يمامأل ا طقسملا</text>
<text x="205" y="37.6">يبناجلا طقسملا</text>
<text x="20" y="129.6">يقفأل ا طقسملا</text>
<text x="205" y="129.6">روظنم</text>
</g>
<text font-size="2.7" fill="#b3261e" x="362.8" y="250.8">ةيسدنه ةعجارم نودب ،ةدمتعم ريغ ،ةدوسم</text>
<text font-size="2.6" fill="#1b1b1b" x="205" y="204">COLOURWAYS</text>
<text font-size="2.6" fill="#444" x="205" y="207.4">ناولأل ا</text>
<g font-size="2.5" fill="#1b1b1b">
<text x="339.3" y="262.2">A3</text>
<text x="364.3" y="262.2">1:6</text>
<text x="389.3" y="262.2">mm</text>
<text x="339.3" y="274.5">11 Nov 2026</text>
<text x="364.3" y="274.5">1 / 4</text>
<text x="389.3" y="274.5">2</text>
<text x="364.3" y="286.8">objekt</text>
</g>
<g font-size="2.4" fill="#1b1b1b">
<text x="16.2" y="76.9">336</text>
<text x="169.2" y="73.6">375</text>
<text x="92.7" y="112.8">800</text>
<text x="267.7" y="112.8">800</text>
<text x="91.8" y="268.5">Ø800</text>
<text x="20" y="276">1 Top plate 2 Disc (3 off )</text>
</g>
<text font-size="2.4" fill="#444" x="20" y="279.1">(عطق ٣) صرق ٢ حطسلا حول ١</text>
<text font-size="2.2" fill="#1b1b1b" x="110" y="276">Width 800 and height 350 to 400 are Sabry's sizes. Drawn at 375 overall.</text>
<text font-size="2.2" fill="#444" x="110" y="278.9">.هجذومن بسن بسح تاعافترال ا .يربص بلطب ٨٠٠ رطقلا</text>
<text font-size="2.1" fill="#1b1b1b" x="340" y="126">REFERENCE (photo, third party)</text>
<text font-size="2.1" fill="#444" x="340" y="128.7">(ثلاث فرط نم ةروص) عجرملا</text>
<g font-size="2" fill="#1b1b1b">
<text x="170.7" y="43">cap 39</text>
<text x="206.2" y="213.2">Colour</text>
<text x="238.2" y="213.2">Hex</text>
<text x="262.2" y="213.2">Source</text>
<text x="206.2" y="219.4">Bone</text>
<text x="238.2" y="219.4">#E9E4D8</text>
<text x="262.2" y="218.4">Book colour</text>
<text x="206.2" y="224.6">Clay</text>
<text x="238.2" y="224.6">#A8553A</text>
<text x="262.2" y="223.6">Book colour</text>
<text x="206.2" y="229.8">Carbon</text>
<text x="238.2" y="229.8">#222222</text>
<text x="262.2" y="228.8">Book colour</text>
<text x="262.2" y="234">In the renders. To confi rm</text>
<text x="206.2" y="235">Oxblood</text>
<text x="238.2" y="235">#5A1F25</text>
<text x="264.3" y="262.2">OBJ-003 Coff ee table (name to follow)</text>
<text x="264.3" y="274.5">Steel sheet 3 mm, laser cut (proposed)</text>
<text x="264.3" y="286.8">Powder coat · matte, colour to be confi rmed</text>
</g>
<text font-size="2" fill="#555" x="125" y="255.7">discs stand on the slot lines</text>
<g font-size="1.9" fill="#555">
<text x="340" y="194">Reference only. Not our piece.</text>
<text x="205" y="241">Powder coat, matte, to be confi rmed. Hex is a screen</text>
<text x="205" y="244.5">approximation. CAPCI code to follow.</text>
</g>
<g font-size="1.9" fill="#444">
<text x="206.2" y="215.5">نوللا</text>
<text x="238.2" y="215.5">زمرلا</text>
<text x="262.2" y="215.5">ردصملا</text>
<text x="262.2" y="220.7">باتكلا نول</text>
<text x="262.2" y="225.9">باتكلا نول</text>
<text x="262.2" y="231.1">باتكلا نول</text>
<text x="262.2" y="236.3">ديكأتلل .ميماصتلا يف</text>
</g>
<g font-size="1.9" fill="#666">
<text x="264.3" y="256.6">PRODUCT / جتنملا</text>
<text x="339.3" y="256.6">SIZE / ساقملا</text>
<text x="364.3" y="256.6">SCALE / سايقملا</text>
<text x="389.3" y="256.6">UNITS / تادحولا</text>
<text x="264.3" y="268.9">MATERIAL / ةماخلا</text>
<text x="339.3" y="268.9">DATE / خيراتلا</text>
<text x="364.3" y="268.9">SHEET / ةحول</text>
<text x="389.3" y="268.9">REV / ةعجارم</text>
<text x="264.3" y="281.2">FINISH / بيطشتلا</text>
<text x="364.3" y="281.2">DRAWN / مسر</text>
</g>
</svg>
